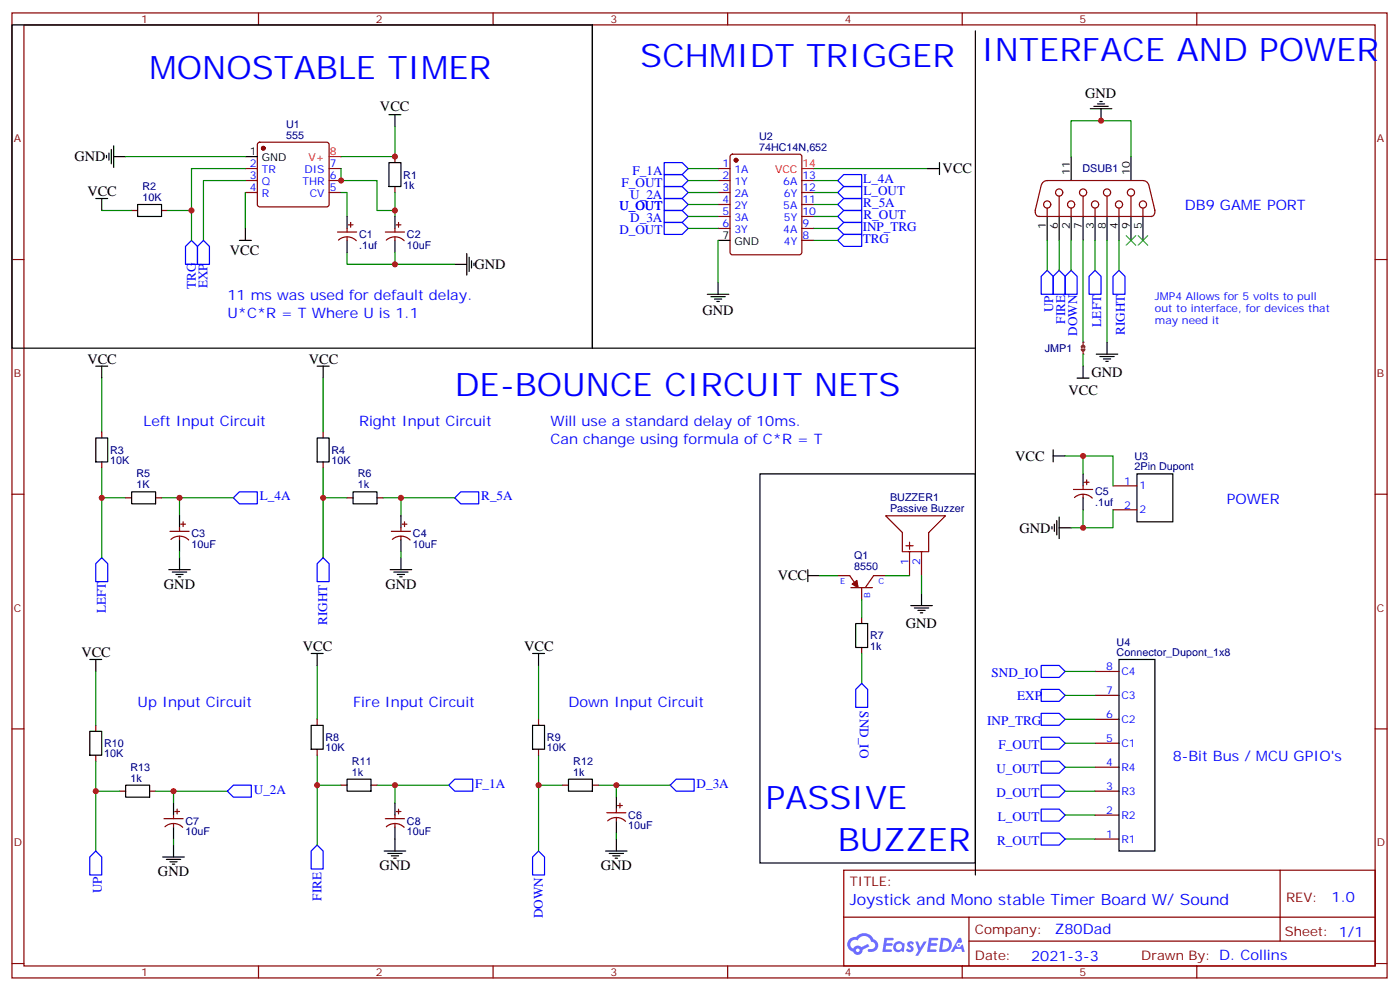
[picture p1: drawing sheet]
<svg xmlns="http://www.w3.org/2000/svg" width="413mm" height="292mm" viewBox="0 0 413 292" stroke-linecap="round" stroke-linejoin="round" font-family="sans-serif">
<g fill="none" stroke="#870000" stroke-width=".35">
<path d="M3.5 3.8h405.4v284.3h-405.4zM7.1 7.3h398.2v277.3h-398.2zM76.2 3.8v3.5M145.3 3.8v3.5M214.5 3.8v3.5M283.6 3.8v3.5M352.8 3.8v3.5M3.5 76.5h3.6M405.3 76.5h3.6M3.5 145.6h3.6M405.3 145.6h3.6M3.5 214.8h3.6"/>
<path d="M405.3 214.8h3.6M248.7 256.4h156.6v28.2h-156.6zM377.3 256.4v20.9M248.7 270.2h156.5M285.6 277.3h119.6M285.6 270.2v14.2M3.5 283.9h3.6M76.2 284.6v3.5M145.3 284.6v3.5M214.5 284.6v3.5M283.6 284.6v3.5M352.8 284.6v3.5"/>
<path d="M405.3 283.9h3.6"/>
</g>
<g fill="#5487ff">
<path d="M267.7 277.6a1.22 1.22 0 0 1 1.7 .2l-.4 .6a.47 .47 0 0 0-.3-.4 .47 .47 0 0 0-.5 .2l.1 .2a1.14 1.14 0 0 1 .8 1.8 1.14 1.14 0 0 1-1.9 0l-.2-.2 .5-.6 .7 .5a.29 .29 0 0 0 .3-.3 .29 .29 0 0 0-.2-.3 1.04 1.04 0 0 1-.6-1.7z"/>
<path d="M260.7 276.3h2.4l.3 .2-.2 .5-1.8 .1-.1 .8h1.5l.3 .4-.3 .4h-1.6l-.2 1.1h1.7l.2 .3-.2 .3-2.6 .1z"/>
<path d="M273.8 276.3h2.4l.3 .2-.1 .5-1.8 .1-.2 .8h1.6l.3 .4-.4 .4h-1.6l-.1 1.1h1.7l.2 .3-.2 .3-2.6 .1z"/>
<path d="M282.6 276.3h.7l.3 1.3-.6 .3a.69 .69 0 0 0-1 .3 .69 .69 0 0 0 .4 .9 .69 .69 0 0 0 .9-.6l.5-.2 .6 2.2h-.8l-.2-.9h-1.8l-.5 .9h-.8z"/>
<path d="M269.8 277.4h.8l.6 1.8 1.1-1.8h.9l-2.6 4.2h-.8l.9-1.5z"/>
<path d="M277.4 276.3l-.6 4.2h1.3a2.11 2.11 0 0 0 2.5-2.1 2.11 2.11 0 0 0-2.5-2.1zM278.1 277.1a1.39 1.39 0 0 1 1.7 1.4 1.39 1.39 0 0 1-1.8 1.3h-.3z"/>
<path d="M263.7 277.9a1.54 1.54 0 0 0-.1 2.2 1.54 1.54 0 0 0 2.2 .1l.6 .3 .3-2.3-.2-.3h-.4a1.49 1.49 0 0 0-2.4 0zM264 278.9a.94 .94 0 0 1 1.8 0 .94 .94 0 0 1-1.8 0z"/>
<path d="M250.4 276.7a2.18 2.18 0 0 0 1.1 3.7 1.44 1.44 0 0 0 1.6 .9 1.44 1.44 0 0 0 1.2-1.4l2-1.1-.5-.7-1.9 1a1.47 1.47 0 0 0-2.4 .4 1.39 1.39 0 0 1-.7-1.9 1.39 1.39 0 0 1 2-.5 2.12 2.12 0 0 1 2.2-1.3 2.12 2.12 0 0 1 1.9 1.7 1.14 1.14 0 0 1 1.1 1.4 1.14 1.14 0 0 1-1.7 .7 .43 .43 0 0 0-.5 .4 .43 .43 0 0 0 .4 .5 1.98 1.98 0 0 0 2.5-1.2 1.98 1.98 0 0 0-1.2-2.6 3.1 3.1 0 0 0-5.3-.6l-.9 .1zM252.3 280a.55 .55 0 0 1 1.1 0 .55 .55 0 0 1-1.1 0z"/>
<circle cx="282.6" cy="278.4" r=".26"/>
</g>
<g fill="none" stroke="#870000" stroke-width=".35">
<path d="M211.7 53.2h3.5M211.7 49.7h3.5M211.7 56.7h3.5M215.4 45.6l.5-.2h19.8l.5 .2 .2 .5v28.3l-.3 .5-.4 .2h-19.8l-.5-.3-.2-.4v-28.3zM236.4 53.2h3.5M236.4 56.7h3.5M306.9 54.6l-1.7 7.4M307 54.5a1.77 1.77 0 0 1 1.7-1.3h28.2a1.77 1.77 0 0 1 1.7 1.3M312.2 57.8v6M319.3 57.8v6M326.3 57.8v6M333.4 57.8v6"/>
<path d="M338.7 54.6l1.7 7.4M211.7 63.8h3.5M211.7 60.3h3.5M211.7 67.3h3.5M236.4 63.8h3.5M236.4 60.3h3.5M236.4 67.3h3.5M236.4 70.8h3.5M305.2 61.8a1.31 1.31 0 0 0 1.1 2M306.2 63.8h33.2M308.7 61.3v2.5M315.7 61.3v2.5"/>
<path d="M322.8 61.3v2.5M329.8 61.3v2.5M336.9 61.3v2.5M340.4 61.8a1.41 1.41 0 0 1-1.2 2M30 127.3v1.7M30 136.1v1.8M95.2 127.3v1.7M95.2 136.1v1.8M37 146.7h1.8M45.9 146.7h1.7M102.3 146.7h1.8M111.1 146.7h1.8"/>
<path d="M328.1 143.2h7M328.1 150.2h7M322.8 197.8h7M28.2 213.7v1.8M93.5 211.9v1.8M158.7 211.9v1.8M322.8 219h7M322.8 211.9h7M322.8 204.9h7M28.2 222.5v1.8M35.3 233.1h1.7M44.1 233.1h1.8"/>
<path d="M93.5 220.8v1.7M100.5 231.4h1.8M109.4 231.4h1.7M158.7 220.8v1.7M165.8 231.4h1.8M174.6 231.4h1.8M322.8 233.1h7M322.8 226.1h7M322.8 247.2h7M322.8 240.2h7"/>
<circle cx="312.2" cy="56.7" r="1.06"/>
<circle cx="319.3" cy="56.7" r="1.06"/>
<circle cx="326.3" cy="56.7" r="1.06"/>
<circle cx="333.4" cy="56.7" r="1.06"/>
<circle cx="308.7" cy="60.3" r="1.06"/>
<circle cx="315.7" cy="60.3" r="1.06"/>
<circle cx="322.8" cy="60.3" r="1.06"/>
<circle cx="329.8" cy="60.3" r="1.06"/>
<circle cx="336.9" cy="60.3" r="1.06"/>
</g>
<g fill="none" stroke="#000" stroke-width=".35">
<path d="M174.6 7.3v95.3h112.9M321.4 32h6.3M322.4 31.3h4.3M323.5 30.6h2.1M324.2 29.9h.7M324.6 32v3.6M273.4 49.7h3.5M276.9 47.9v3.5M315.7 46.1v7.1M333.4 46.1v7.1M211.7 70.8h3.5M308.7 63.8v7"/>
<path d="M312.2 63.8v7M315.7 63.8v7M319.3 63.8v7M322.8 63.8v7M326.3 63.8v7M329.8 63.8v7M333.4 63.8v7M336.9 63.8v7M208.5 86.7h6.3M209.5 87.4h4.3M210.6 88.1h2.1M211.3 88.8h.7"/>
<path d="M211.7 83.2v3.5M28.2 107.9h3.5M30 107.9v3.5M93.5 107.9h3.5M95.2 107.9v3.5M317.5 111.4h3.5M319.3 107.9v3.5M323.1 104.4h6.4M324.2 105.1h4.2M325.3 105.8h2.1M326 106.5h.7M326.3 100.8v3.6"/>
<path d="M28.2 129h3.5v7.1h-3.5zM93.5 129h3.5v7.1h-3.5zM310.4 134.3h3.6M310.4 132.6v3.5M335.1 139.6h10.6v14.1h-10.6zM38.8 144.9h7.1v3.5h-7.1zM104.1 144.9h7v3.5h-7zM310.1 155.2v.7M310.8 154.4v2.2M311.5 153.4v4.2M312.2 152.3v6.4M312.2 155.5h3.5"/>
<path d="M49.7 167.9h6.4M50.8 168.6h4.2M51.9 169.3h2.1M52.6 170h.7M52.9 164.3v3.6M115 167.9h6.4M116.1 168.6h4.2M117.1 169.3h2.1M117.8 170h.7M118.2 164.3v3.6M26.5 194.3h3.5M28.2 194.3v3.5"/>
<path d="M91.7 192.5h3.5M93.5 192.5v3.6M157 192.5h3.5M158.7 192.5v3.6M329.8 194.3h10.6v56.5h-10.6zM26.5 215.5h3.5v7h-3.5zM91.7 213.7h3.5v7.1h-3.5zM157 213.7h3.5v7.1h-3.5zM37 231.4h7.1v3.5h-7.1zM102.3 229.6h7.1v3.5h-7.1zM167.6 229.6h7v3.5h-7zM48 252.5h6.3"/>
<path d="M49 253.2h4.3M50.1 253.9h2.1M50.8 254.6h.7M51.2 249v3.5M113.2 250.8h6.4M114.3 251.5h4.2M115.4 252.2h2.1M116.1 252.9h.7M116.4 247.2v3.6M178.5 250.8h6.4M179.6 251.5h4.2M180.6 252.2h2.1"/>
<path d="M181.3 252.9h.7M181.7 247.2v3.6"/>
</g>
<g fill="none" stroke="#008700" stroke-width=".35">
<path d="M202.8 49.7h8.9M202.8 56.7h8.9M202.8 53.2h8.9M239.9 49.7h33.5M239.9 56.7h7M239.9 53.2h7M315.7 46.1v-10.5h17.7v10.5M202.8 63.8h8.9M202.8 60.3h8.9M202.8 67.3h8.9M211.7 70.8v12.4M239.9 63.8h7"/>
<path d="M239.9 60.3h7M308.7 70.8v8.9M312.2 70.8v8.9M315.7 70.8v8.9M319.3 70.8v30M322.8 70.8v8.9M326.3 70.8v30M329.8 70.8v8.9M30 111.4v15.9M95.2 111.4v15.9M30 137.9v8.8h7M95.2 137.9v8.8h7.1"/>
<path d="M314 134.3h14.1v8.9M319.3 134.3v5.3M30 146.7v17.6M47.6 146.7h5.3v5.3M52.9 146.7h15.9M95.2 146.7v17.6M112.9 146.7h5.3v5.3M118.2 146.7h15.9M319.3 150.2v5.3M328.1 150.2v5.3h-12.4M28.2 197.8v15.9M93.5 196.1v15.8"/>
<path d="M158.7 196.1v15.8M28.2 224.3v8.8h7.1M28.2 233.1v17.7M45.9 233.1h5.3v3.5M51.2 233.1h15.8M93.5 222.5v8.9h7M93.5 231.4v17.6M111.1 231.4h5.3v5.2M116.4 231.4h15.9M158.7 222.5v8.9h7.1M158.7 231.4v19.4M176.4 231.4h5.3v3.5"/>
<path d="M181.7 231.4h15.9M314 247.2h8.8"/>
</g>
<circle cx="217" cy="47.2" r=".53" fill="#870000" stroke="#870000" stroke-width=".35"/>
<path d="M236.4 49.7h3.5" fill="none" stroke="#f00" stroke-width=".35"/>
<g fill="none" stroke="#00f" stroke-width=".35">
<path d="M195.8 51.4h5.3l1.7 1.8-1.7 1.8h-5.3zM195.8 58.5h5.3l1.7 1.8-1.7 1.7h-5.3zM195.8 47.9h5.3l1.7 1.8-1.7 1.7h-5.3zM195.8 55h5.3l1.7 1.7-1.7 1.8h-5.3zM246.9 56.7l1.8-1.7h5.3v3.5h-5.3zM246.9 53.2l1.8-1.8h5.3v3.6h-5.3zM195.8 65.5h5.3l1.7 1.8-1.7 1.8h-5.3zM195.8 62h5.3l1.7 1.8-1.7 1.7h-5.3zM246.9 63.8l1.8-1.8h5.3v3.5h-5.3zM246.9 60.3l1.8-1.8h5.3v3.5h-5.3zM308.7 79.7l1.7 1.7v5.3h-3.5v-5.3zM315.7 79.7l1.8 1.7v5.3h-3.5v-5.3z"/>
<path d="M322.8 79.7l1.8 1.7v5.3h-3.6v-5.3zM329.8 79.7l1.8 1.7v5.3h-3.5v-5.3zM310.4 81.4l1.8-1.7 1.8 1.7v5.3h-3.6zM68.8 146.7l1.8-1.8h5.2v3.5h-5.2zM134.1 146.7l1.7-1.8h5.3v3.5h-5.3zM30 164.3l1.7 1.8v5.3h-3.5v-5.3zM95.2 164.3l1.8 1.8v5.3h-3.5v-5.3zM306.9 217.2h5.3l1.8 1.8-1.8 1.8h-5.3zM67 233.1l1.8-1.7h5.3v3.5h-5.3zM132.3 231.4l1.8-1.8h5.2v3.5h-5.2zM197.6 231.4l1.7-1.8h5.3v3.5h-5.3zM306.9 224.3h5.3l1.8 1.8-1.8 1.7h-5.3z"/>
<path d="M306.9 231.4h5.3l1.8 1.7-1.8 1.8h-5.3zM306.9 238.4h5.3l1.8 1.8-1.8 1.7h-5.3zM28.2 250.8l1.8 1.7v5.3h-3.5v-5.3zM93.5 249l1.7 1.8v5.2h-3.5v-5.2zM158.7 250.8l1.8 1.7v5.3h-3.5v-5.3zM306.9 245.5h5.3l1.8 1.7-1.8 1.8h-5.3z"/>
</g>
<path d="M318.9 102.9l.4 .4 .3-.4M318.9 102.2l.4-.3 .3 .3" fill="none" stroke="#8c2424" stroke-width=".71"/>
<path d="M319.3 100.8v.7M319.3 103.6v.8" fill="none" stroke="#8c2424" stroke-width=".35"/>
<g fill="#8c2424">
<circle cx="319.3" cy="104.4" r=".18"/>
<circle cx="319.3" cy="100.8" r=".18"/>
</g>
<g fill="none" stroke="#008700" stroke-width=".35">
<path d="M116.4 37.3v8.8h-15.9M37 46.1h35.3M72.3 53.2h-12.3v17.6M72.3 49.7h-15.9v21.1M72.3 56.7v10.6M100.5 56.7h1.8v7.1M100.5 49.7v3.5h10.6v8.8h5.3v1.8M116.4 56.7v5.3M30 62h8.8M49.4 62h7M102.3 74.4v3.5h31.8M116.4 74.4v3.5"/>
<path d="M239.9 70.8h7M239.9 67.3h7M319.3 104.4v3.5M52.9 162.6v1.7M118.2 162.6v1.7M241.7 169.6h5.2M254 176.7v5.3M261.1 169.6h7M271.6 169.6v5.3M254 192.5v8.9M314 197.8h8.8M314 219h8.8"/>
<path d="M314 211.9h8.8M314 204.9h8.8M314 233.1h8.8M314 226.1h8.8M51.2 247.2v1.8M181.7 245.5v1.7M314 240.2h8.8"/>
</g>
<g fill="none" stroke="#000" stroke-width=".35">
<path d="M3.5 7.3h171.1v95.3h-171.1zM287.5 9.1v248.7M114.7 33.8h3.5M116.4 33.8v3.5M28.2 58.5h3.5M30 58.5v3.5M31.4 45.8v.7M32.1 45.1v2.1M32.8 44v4.3M33.5 46.1h3.5M33.5 43v6.3M72.3 46.1h3.5"/>
<path d="M114.7 47.9h3.5v7.1h-3.5zM40.6 60.3h7v3.5h-7zM70.6 70.8h3.5M72.3 67.3v3.5M102.3 63.8v3.5M102.3 70.8v3.6M116.4 63.8v3.5M116.4 70.8v3.6M134.1 77.9h3.5M137.6 74.7v6.4M138.3 75.8v4.2M139 76.8v2.2"/>
<path d="M139.7 77.5v.7M224 139.6h63.5v114.7h-63.5zM319.3 139.6v3.6M52.9 152v3.5M52.9 159v3.6M118.2 152v3.5M118.2 159v3.6M319.3 146.7v3.5M238.1 169.6h3.6M238.1 167.9v3.5M268.5 178.4h6.3M269.5 179.1h4.3"/>
<path d="M270.6 179.8h2.1M271.6 174.9v3.5M252.2 183.7h3.6v7.1h-3.6zM271.3 180.6h.7M51.2 236.6v3.6M116.4 236.6v3.6M181.7 234.9v3.5M51.2 243.7v3.5M116.4 243.7v3.5M181.7 241.9v3.6"/>
</g>
<path d="M332 69.4l2.8 2.8M334.8 69.4l-2.8 2.8M335.5 69.4l2.8 2.8M338.3 69.4l-2.8 2.8" fill="none" stroke="#3c3" stroke-width=".35"/>
<g fill="#870000" stroke="#870000" stroke-width=".35">
<path d="M251.2 172.1l1.4-1.1 .3 2.1z"/>
<circle cx="77.6" cy="43.7" r=".53"/>
</g>
<g fill="none" stroke="#870000" stroke-width=".35">
<path d="M72.3 49.7h3.5M72.3 53.2h3.5M72.3 56.7h3.5M76.1 42.1l.5-.2h19.7l.5 .2 .2 .5v17.7l-.2 .5-.5 .2h-19.7l-.5-.3-.3-.4v-17.7zM97 49.7h3.5M97 53.2h3.5M97 56.7h3.5M116.4 46.1v1.8M116.4 55v1.7M38.8 62h1.8M47.6 62h1.8M99.5 68.4h5.6"/>
<path d="M99.8 70.7a3.8 3.8 0 0 1 5.2 .2M102.3 67.3v1.1M102.3 69.8v1M102.7 66.3h1.4M103.4 65.5v1.5M113.6 68.4h5.6M113.9 70.7a3.8 3.8 0 0 1 5.2 .2M116.4 67.3v1.1M116.4 69.8v1M116.8 66.3h1.4M117.5 65.5v1.5M50.1 156.6h5.6"/>
<path d="M50.4 158.9a3.8 3.8 0 0 1 5.2 .2M52.9 155.5v1.1M52.9 158v1M53.3 154.4h1.4M54 153.7v1.5M115.4 156.6h5.6M115.6 158.9a3.8 3.8 0 0 1 5.3 .2M118.2 155.5v1.1M118.2 158v1M118.5 154.4h1.4M119.2 153.7v1.5M261.1 152h17.6l-4.9 4.9v5.7h-7.8v-5.7z"/>
<path d="M268.1 159.7v2.2M316.4 144.2h5.7M316.7 146.6a3.8 3.8 0 0 1 5.3 .2M319.3 143.2v1M319.3 145.6v1.1M319.6 142.1h1.4M320.3 141.4v1.4M246.9 169.6h3.6l2.4 3.5M250.8 173.1h6.4M254 173.1v3.6M261.1 169.6h-3.6l-2.4 3.5M267.1 160.8h2.1"/>
<path d="M268.1 162.6v7M271.6 162.6v7M254 182v1.7M254 190.8v1.7M51.5 239.1h1.4M52.2 238.4v1.4M116.8 239.1h1.4M117.5 238.4v1.4M178.9 239.5h5.6M181.7 238.4v1.1M182 237.3h1.4M182.7 236.6v1.5"/>
<path d="M48.3 241.2h5.7M48.6 243.6a3.8 3.8 0 0 1 5.3 .2M51.2 240.2v1M51.2 242.6v1.1M113.6 241.2h5.6M113.9 243.6a3.8 3.8 0 0 1 5.2 .2M116.4 240.2v1M116.4 242.6v1.1M179.1 241.8a3.8 3.8 0 0 1 5.3 .2M181.7 240.9v1"/>
</g>
<path d="M97 46.1h3.5" fill="none" stroke="#f00" stroke-width=".35"/>
<path d="M54.7 72.6l1.7-1.8 1.8 1.8v5.3h-3.5zM60 70.8l1.7 1.8v5.3h-3.5v-5.3zM246.9 70.8l1.8-1.7h5.3v3.5h-5.3zM246.9 67.3l1.8-1.8h5.3v3.6h-5.3zM306.9 196.1h5.3l1.8 1.7-1.8 1.8h-5.3zM254 201.4l1.8 1.7v5.3h-3.6v-5.3zM306.9 210.2h5.3l1.8 1.7-1.8 1.8h-5.3zM306.9 203.1h5.3l1.8 1.8-1.8 1.8h-5.3z" fill="none" stroke="#00f" stroke-width=".35"/>
<g fill="#c00">
<circle cx="324.6" cy="35.6" r=".88"/>
<circle cx="28.2" cy="233.1" r=".88"/>
<circle cx="51.2" cy="233.1" r=".88"/>
<circle cx="116.4" cy="231.4" r=".88"/>
<circle cx="93.5" cy="231.4" r=".88"/>
<circle cx="181.7" cy="231.4" r=".88"/>
<circle cx="158.8" cy="231.4" r=".88"/>
<circle cx="52.9" cy="146.7" r=".88"/>
<circle cx="30" cy="146.7" r=".88"/>
<circle cx="118.2" cy="146.7" r=".88"/>
<circle cx="95.3" cy="146.7" r=".88"/>
<circle cx="319.3" cy="134.3" r=".88"/>
<circle cx="319.3" cy="155.5" r=".88"/>
<circle cx="56.4" cy="62" r=".88"/>
<circle cx="116.4" cy="46.1" r=".88"/>
<circle cx="100.5" cy="53.2" r=".88"/>
<circle cx="116.4" cy="62" r=".88"/>
<circle cx="116.4" cy="77.9" r=".88"/>
</g>
<g font-size="9.5" fill="#00f">
<text x="289.3" y="17.9">INTERFACE AND POWER</text>
<text x="44.1" y="23.2">MONOSTABLE TIMER</text>
<text x="188.7" y="19.7">SCHMIDT TRIGGER</text>
<text x="134.1" y="116.7">DE-BOUNCE CIRCUIT NETS</text>
<text x="225.8" y="238.4">PASSIVE</text>
<text x="246.9" y="250.8">BUZZER</text>
</g>
<text font-size="4.6" fill="#00f" x="250.5" y="266.6">Joystick and Mono stable Timer Board W/ Sound</text>
<g font-size="4.2">
<text x="319.9" y="28.8">GND</text>
<text x="112" y="32.6">VCC</text>
<text x="21.9" y="47.6">GND</text>
<text x="277.9" y="51.1">VCC</text>
<text x="25.8" y="57.8">VCC</text>
<text x="67.7" y="75.2">VCC</text>
<text x="139.9" y="79.3">GND</text>
<text x="207.1" y="92.7">GND</text>
<text x="25.8" y="107.2">VCC</text>
<text x="91" y="107.2">VCC</text>
<text x="321.7" y="111.1">GND</text>
<text x="315" y="116.3">VCC</text>
<text x="299.3" y="135.7">VCC</text>
<text x="300.5" y="156.9">GND</text>
<text x="48.3" y="173.5">GND</text>
<text x="113.6" y="173.5">GND</text>
<text x="229.2" y="171">VCC</text>
<text x="267" y="185.1">GND</text>
<text x="89.3" y="191.8">VCC</text>
<text x="154.5" y="191.8">VCC</text>
<text x="24" y="193.6">VCC</text>
<text x="111.8" y="256.4">GND</text>
<text x="177.1" y="256.4">GND</text>
<text x="46.6" y="258.2">GND</text>
</g>
<g font-size="4.2" fill="#00f">
<text x="349.2" y="62">DB9 GAME PORT</text>
<text x="67" y="88.5">11 ms was used for default delay.</text>
<text x="67" y="93.8">U*C*R = T Where U is 1.1</text>
<text x="42.3" y="125.5">Left Input Circuit</text>
<text x="105.8" y="125.5">Right Input Circuit</text>
<text x="162.3" y="125.5">Will use a standard delay of 10ms.</text>
<text x="162.3" y="130.8">Can change using formula of C*R = T</text>
<text x="361.6" y="148.4">POWER</text>
<text x="40.6" y="208.4">Up Input Circuit</text>
<text x="104.1" y="208.4">Fire Input Circuit</text>
<text x="167.6" y="208.4">Down Input Circuit</text>
<text x="345.7" y="224.3">8-Bit Bus / MCU GPIO's</text>
<text x="392.5" y="265.7">1.0</text>
<text x="310.9" y="275.2">Z80Dad</text>
<text x="304" y="283">2021-3-3</text>
</g>
<g font-size="3.9" fill="#00f">
<text x="186.5" y="51.4">F_1A</text>
<text x="254.5" y="54">L_4A</text>
<text x="183.2" y="55">F_OUT</text>
<text x="185.8" y="58.5">U_2A</text>
<text x="254.5" y="57.4">L_OUT</text>
<text x="182.6" y="62">U_OUT</text>
<text x="185.8" y="65.5">D_3A</text>
<text x="254.5" y="61">R_5A</text>
<text x="254.5" y="64.5">R_OUT</text>
<text x="182.6" y="69.1">D_OUT</text>
<text x="254.3" y="71.5">TRG</text>
<text x="254.3" y="68">INP_TRG</text>
<text x="57.7" y="85.1" transform="rotate(-90 57.7 85.1)">TRG</text>
<text x="61.2" y="84.9" transform="rotate(-90 61.2 84.9)">EXP</text>
<text x="310.4" y="92.1" transform="rotate(-90 310.4 92.1)">UP</text>
<text x="314" y="95.4" transform="rotate(-90 314 95.4)">FIRE</text>
<text x="317.5" y="98.9" transform="rotate(-90 317.5 98.9)">DOWN</text>
<text x="324.6" y="96.2" transform="rotate(-90 324.6 96.2)">LEFT</text>
<text x="331.6" y="98.7" transform="rotate(-90 331.6 98.7)">RIGHT</text>
<text x="76.6" y="147.4">L_4A</text>
<text x="141.9" y="147.4">R_5A</text>
<text x="31.2" y="180.7" transform="rotate(-90 31.2 180.7)">LEFT</text>
<text x="96.5" y="184.2" transform="rotate(-90 96.5 184.2)">RIGHT</text>
<text x="292.3" y="199.6">SND_IO</text>
<text x="253.4" y="209.6" transform="rotate(90 253.4 209.6)">SND_IO</text>
<text x="299.9" y="206.1">EXP</text>
<text x="291" y="213.8">INP_TRG</text>
<text x="294.4" y="220.8">F_OUT</text>
<text x="293.7" y="227.8">U_OUT</text>
<text x="74.8" y="233.9">U_2A</text>
<text x="140.1" y="232.1">F_1A</text>
<text x="205.4" y="232.1">D_3A</text>
<text x="293.7" y="234.9">D_OUT</text>
<text x="294.1" y="241.9">L_OUT</text>
<text x="293.9" y="249">R_OUT</text>
<text x="30" y="263.2" transform="rotate(-90 30 263.2)">UP</text>
<text x="94.7" y="265.3" transform="rotate(-90 94.7 265.3)">FIRE</text>
<text x="160" y="270.6" transform="rotate(-90 160 270.6)">DOWN</text>
</g>
<g font-size="3.9" fill="#800">
<text x="250.5" y="261">TITLE:</text>
<text x="379.1" y="265.7">REV:</text>
<text x="287.4" y="275.2">Company:</text>
<text x="378.7" y="275.8">Sheet: 1/1</text>
<text x="287.4" y="282.9">Date:</text>
<text x="336.4" y="282.9">Drawn By: D. Collins</text>
</g>
<g font-size="3.2" fill="#800">
<text x="41.6" y="6.8">1</text>
<text x="110.8" y="6.8">2</text>
<text x="179.9" y="6.8">3</text>
<text x="249.1" y="6.8">4</text>
<text x="318.2" y="6.8">5</text>
<text x="4.1" y="41.9">A</text>
<text x="405.9" y="41.9">A</text>
<text x="4.1" y="111.1">B</text>
<text x="405.9" y="111.1">B</text>
<text x="4.1" y="180.2">C</text>
<text x="405.9" y="180.2">C</text>
<text x="4.1" y="249.3">D</text>
<text x="405.9" y="249.3">D</text>
<text x="41.6" y="287.6">1</text>
<text x="110.8" y="287.6">2</text>
<text x="179.9" y="287.6">3</text>
<text x="249.1" y="287.6">4</text>
<text x="318.2" y="287.6">5</text>
</g>
<g font-size="3.2" fill="#000080">
<text x="84.3" y="40.9">555</text>
<text x="84.3" y="37.7">U1</text>
<text x="223.7" y="41.2">U2</text>
<text x="223.7" y="44.4">74HC14N,652</text>
<text x="118.9" y="52.6">R1</text>
<text x="319.1" y="50.7">DSUB1</text>
<text x="42" y="59.2">10K</text>
<text x="42" y="56">R2</text>
<text x="118.9" y="55.6">1k</text>
<text x="105.8" y="70.1">C1</text>
<text x="119.9" y="70.1">C2</text>
<text x="105.8" y="73.3">.1uf</text>
<text x="119.9" y="73.3">10uF</text>
<text x="308" y="103.7">JMP1</text>
<text x="32.5" y="136.7">10K</text>
<text x="32.5" y="133.8">R3</text>
<text x="97.7" y="136.7">10K</text>
<text x="97.7" y="133.8">R4</text>
<text x="334.4" y="135.5">U3</text>
<text x="40.2" y="143.9">1K</text>
<text x="40.2" y="140.6">R5</text>
<text x="105.5" y="143.9">1k</text>
<text x="105.5" y="140.6">R6</text>
<text x="334.4" y="138.5">2Pin Dupont</text>
<text x="262.4" y="147.7">BUZZER1</text>
<text x="322.8" y="149.2">.1uf</text>
<text x="322.8" y="146">C5</text>
<text x="262.4" y="150.9">Passive Buzzer</text>
<text x="56.4" y="161.5">10uF</text>
<text x="56.4" y="158.3">C3</text>
<text x="121.7" y="161.5">10uF</text>
<text x="121.7" y="158.3">C4</text>
<text x="251.8" y="167.9">8550</text>
<text x="251.8" y="164.7">Q1</text>
<text x="256.5" y="191.5">1k</text>
<text x="256.5" y="188.3">R7</text>
<text x="329.2" y="190.3">U4</text>
<text x="329.2" y="193.3">Connector_Dupont_1x8</text>
<text x="30.7" y="220.2">R10</text>
<text x="96" y="221.4">10K</text>
<text x="96" y="218.4">R8</text>
<text x="161.2" y="221.4">10K</text>
<text x="161.2" y="218.4">R9</text>
<text x="30.7" y="223.1">10K</text>
<text x="38.5" y="227.1">R13</text>
<text x="103.7" y="225.3">R11</text>
<text x="169" y="225.3">R12</text>
<text x="38.5" y="230.3">1k</text>
<text x="103.7" y="228.5">1k</text>
<text x="169" y="228.5">1k</text>
<text x="54.7" y="243">C7</text>
<text x="119.9" y="243">C8</text>
<text x="185.2" y="244.4">10uF</text>
<text x="185.2" y="241.2">C6</text>
<text x="54.7" y="246.2">10uF</text>
<text x="119.9" y="246.2">10uF</text>
</g>
<g font-size="3.2">
<text x="73.7" y="45.8">1</text>
<text x="77.2" y="47.6">GND</text>
<text x="315.4" y="51.4" transform="rotate(-90 315.4 51.4)">11</text>
<text x="333" y="51.4" transform="rotate(-90 333 51.4)">10</text>
<text x="213" y="70.5">7</text>
<text x="308.3" y="67.6" transform="rotate(-90 308.3 67.6)">1</text>
<text x="311.9" y="67.6" transform="rotate(-90 311.9 67.6)">6</text>
<text x="315.4" y="67.6" transform="rotate(-90 315.4 67.6)">2</text>
<text x="318.9" y="67.6" transform="rotate(-90 318.9 67.6)">7</text>
<text x="322.4" y="67.6" transform="rotate(-90 322.4 67.6)">3</text>
<text x="326" y="67.6" transform="rotate(-90 326 67.6)">8</text>
<text x="329.5" y="67.6" transform="rotate(-90 329.5 67.6)">4</text>
<text x="333" y="67.6" transform="rotate(-90 333 67.6)">9</text>
<text x="336.5" y="67.6" transform="rotate(-90 336.5 67.6)">5</text>
<text x="216.5" y="72.2">GND</text>
</g>
<g font-size="3.2" fill="#f00">
<text x="90.9" y="47.6">V+</text>
<text x="97.2" y="45.8">8</text>
<text x="228.5" y="51.1">VCC</text>
<text x="236.5" y="49.3">14</text>
</g>
<g font-size="3.2" fill="#00f">
<text x="73.7" y="49.3">2</text>
<text x="73.7" y="52.8">3</text>
<text x="77.2" y="51.1">TR</text>
<text x="89.8" y="51.1">DIS</text>
<text x="97.2" y="52.8">6</text>
<text x="97.2" y="49.3">7</text>
<text x="213" y="49.3">1</text>
<text x="213" y="52.8">2</text>
<text x="216.5" y="51.1">1A</text>
<text x="236.5" y="52.8">13</text>
<text x="73.7" y="56.4">4</text>
<text x="77.2" y="54.6">Q</text>
<text x="77.2" y="58.1">R</text>
<text x="89.2" y="54.6">THR</text>
<text x="91.3" y="58.1">CV</text>
<text x="97.2" y="56.4">5</text>
<text x="213" y="56.4">3</text>
<text x="213" y="59.9">4</text>
<text x="216.5" y="54.6">1Y</text>
<text x="216.5" y="58.1">2A</text>
<text x="230.9" y="54.6">6A</text>
<text x="231.1" y="58.1">6Y</text>
<text x="236.5" y="59.9">11</text>
<text x="236.5" y="56.4">12</text>
<text x="213" y="63.4">5</text>
<text x="216.5" y="61.7">2Y</text>
<text x="216.5" y="65.2">3A</text>
<text x="230.9" y="61.7">5A</text>
<text x="231.1" y="65.2">5Y</text>
<text x="236.5" y="63.4">10</text>
<text x="213" y="67">6</text>
<text x="216.5" y="68.7">3Y</text>
<text x="230.9" y="68.7">4A</text>
<text x="236.5" y="70.5">8</text>
<text x="236.5" y="67">9</text>
<text x="231.1" y="72.2">4Y</text>
<text x="340.4" y="88.5">JMP4 Allows for 5 volts to pull</text>
<text x="340.4" y="92">out to interface, for devices that</text>
<text x="340.4" y="95.5">may need it</text>
<text x="331.4" y="142.8">1</text>
<text x="331.4" y="149.9">2</text>
<text x="335.8" y="144.2">1</text>
<text x="335.8" y="151.3">2</text>
<text x="267.8" y="166.3" transform="rotate(-90 267.8 166.3)">1</text>
<text x="271.3" y="166.3" transform="rotate(-90 271.3 166.3)">2</text>
<text x="326.1" y="197.5">8</text>
<text x="330.6" y="198.9">C4</text>
<text x="326.1" y="204.5">7</text>
<text x="330.6" y="206">C3</text>
<text x="326.1" y="211.6">6</text>
<text x="330.6" y="213">C2</text>
<text x="326.1" y="218.7">5</text>
<text x="330.6" y="220.1">C1</text>
<text x="326.1" y="225.7">4</text>
<text x="330.6" y="227.1">R4</text>
<text x="326.1" y="232.8">3</text>
<text x="326.1" y="239.8">2</text>
<text x="330.6" y="234.2">R3</text>
<text x="330.6" y="241.2">R2</text>
<text x="326.1" y="246.9">1</text>
<text x="330.6" y="248.3">R1</text>
</g>
<g font-size="2.5" fill="#00f">
<text x="247.6" y="172.1">E</text>
<text x="259" y="172.1">C</text>
<text x="256.5" y="176.3" transform="rotate(-90 256.5 176.3)">B</text>
</g>
</svg>
